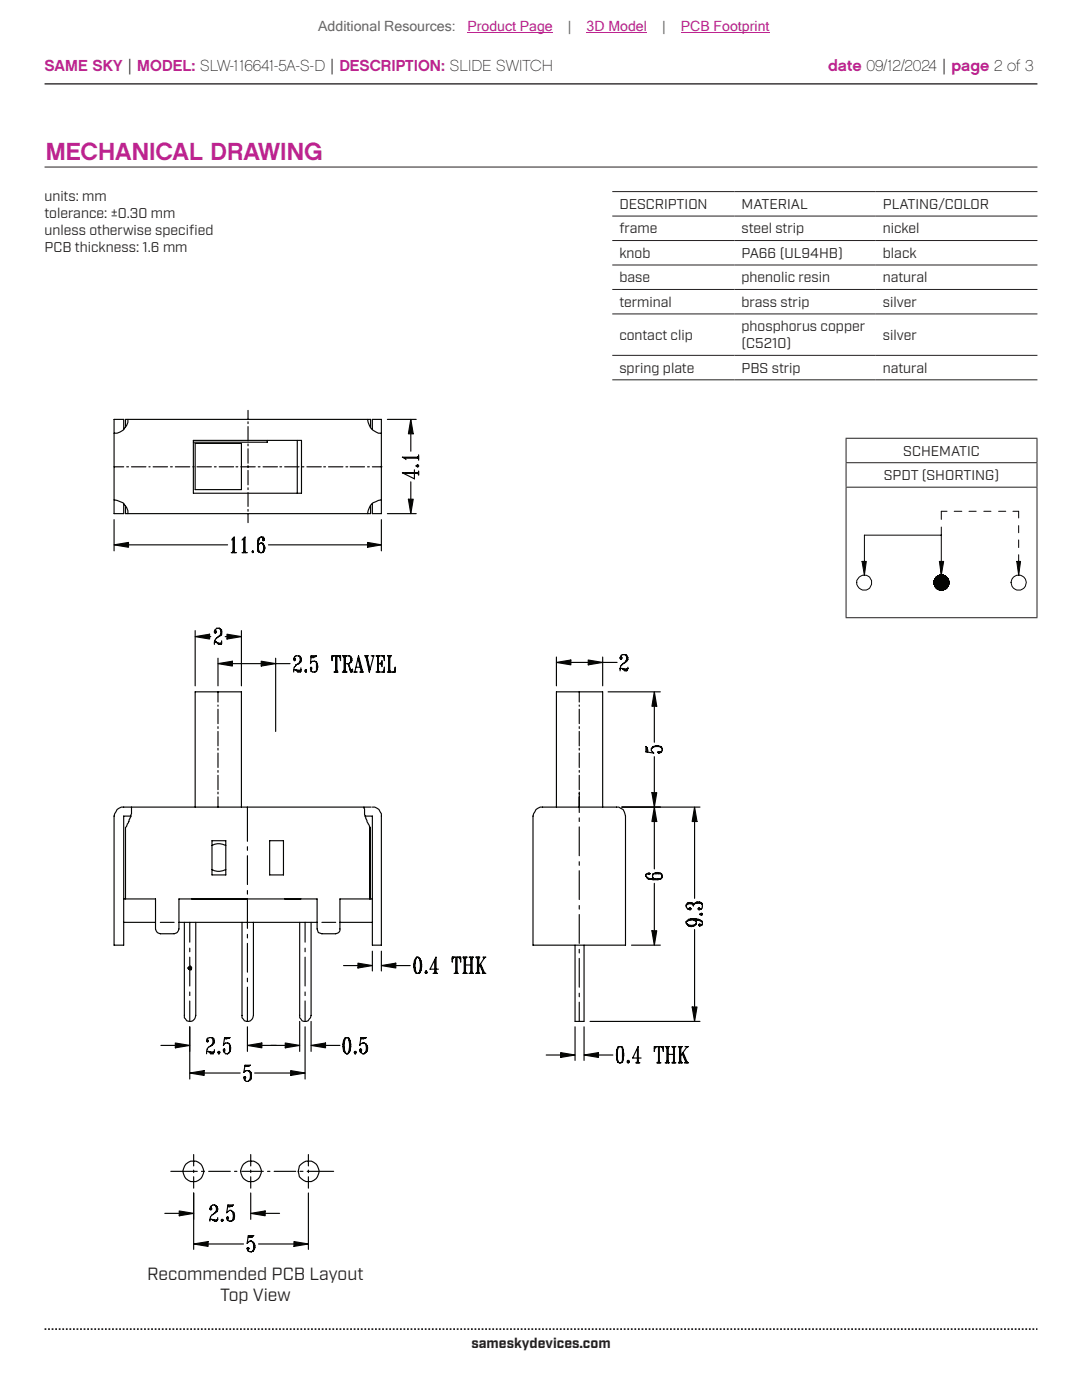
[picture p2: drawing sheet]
<svg xmlns="http://www.w3.org/2000/svg" width="216mm" height="279mm" viewBox="0 0 216 279" stroke-linecap="round" stroke-linejoin="round" font-family="sans-serif">
<path d="M8.9 16.7h198.1" fill="none" stroke="#231f20" stroke-width=".26"/>
<path d="M8.9 265.3h198.1" fill="none" stroke="#231f20" stroke-width=".35" stroke-dasharray=".4 .4 .4 .4 .4 .4" stroke-dashoffset=".7" stroke-linecap="butt"/>
<path d="M8.9 33.3h198.1M122.2 38.2h84.8M122.2 43.1h84.8M122.2 48h84.8M122.2 52.9h84.8M122.2 57.8h84.8M122.2 62.7h84.8M122.2 70.9h84.8M122.2 75.8h84.8" fill="none" stroke="#231f20" stroke-width=".2"/>
<g fill="none" stroke="#040503" stroke-width=".23">
<path d="M22.8 99.8l.6 .1a2.72 2.72 0 0 1 2.1 2.6M22.8 93.2h1.9M24.7 85.7v-2h-1.9v18.8h1.9v-2M25 85.3v-1.6h48.9v1.6M25.3 93.2h.3M25.5 83.7a2.82 2.82 0 0 1-2.7 2.8M26.2 93.2h2.9M29.7 93.2h.3M30.6 93.2h2.8M34 93.2h.4M35 93.2h2.9M38.5 93.2h.2"/>
<path d="M38.9 88.5h9.3v9.2h-9.3zM39.3 93.2h2.9M42.8 93.2h.3M43.7 93.2h2.9M47.1 93.2h.4M48.1 93.2h2.8M49.5 81.9v1.8M49.5 84.2v.3M49.5 85.1v2.9M49.5 88.6v.4M49.5 89.6v2.8M49.5 92.9v.4"/>
<path d="M49.5 93.9v2.9M49.5 97.4v.3M49.5 98.3v2.8M51.5 93.2h.4M52.5 93.2h2.9M55.8 93.2h.4M56.8 93.2h2.9M60.3 93.2h.3M61.2 93.2h2.9M64.6 93.2h.4M65.6 93.2h2.8M69 93.2h.4"/>
<path d="M69.9 93.2h2.8M73.3 83.7a2.82 2.82 0 0 0 2.8 2.8M73.3 93.2h.4M74.3 85.7v-2h1.8v18.8h-1.8v-2M74.3 93.2h1.9M76.1 99.8a4.6 4.6 0 0 0-2.2 1l-.6 1.7M22.8 103.7v6.2M25 101v1.5h48.9v-1.5M25.6 108.7h19.8M49.5 101.7v.3M49.5 102.6v1.7M53.6 108.7h19.7"/>
<path d="M76.1 103.7v6.2M43.5 138.1v2M115.6 138.1v2M43.5 140.7v.2M43.5 141.5v2.9M43.5 145v.4M43.5 146v2.9M43.5 149.3v.4M43.5 150.3v2.9M43.5 153.8v.3M43.5 154.7v2.9M43.5 158.1v.3"/>
<path d="M43.5 159v2.1M115.6 140.7v.2M115.6 141.5v2.9M115.6 145v.4M115.6 146v2.9M115.6 149.3v.4M115.6 150.3v2.9M115.6 153.8v.3M115.6 154.7v2.9M115.6 158.1v4.1M24.7 179.4h6.3v6a1.02 1.02 0 0 0 1 1h2.7a1.02 1.02 0 0 0 1-1v-6h27.6v6a.85 .85 0 0 0 .9 1h2.8a.83 .83 0 0 0 .8-1v-6h6.5M26.2 161.1v.2a5.5 5.5 0 0 1-.7 3l-.5 .8v14.3"/>
<path d="M38.9 161.1v-23h9.3v23M49.4 161.1v6.8M49.4 169v.7M49.4 170.8v5.7M49.4 177.7v.7M49.4 179.5v5.8M72.6 161.1l.1 .3a5.1 5.1 0 0 0 .9 3.1l.2 .5v14.4M74.1 161.1h-49.4a1.81 1.81 0 0 0-1.8 1.3l-.1 .5v25.7h1.9v-25.7h1.4M74.3 161.1a1.66 1.66 0 0 1 1.8 1.8v25.7h-1.8v-25.7h-1.4M107 161.6l.8-.5h15.2a1.66 1.66 0 0 1 1.8 1.8v25.7h-18.4v-25.7zM111 161.1v-23h9.3v23M115.6 163.2v.7"/>
<path d="M115.6 165v5.8M115.6 172v.7M115.6 173.8v5.7M24.7 184.1h6.3M32 184.1h2.7M35.7 184.1h27.6M37.9 184.1v3.9M37.9 189.2v.7M37.9 191v5.8M37.9 198v.7M37.9 199.8v4M48.3 184.1v18.5a1.14 1.14 0 0 0 1.1 1.3 1.14 1.14 0 0 0 1.2-1.3v-18.5"/>
<path d="M49.4 186.5v.7M49.4 188.3v5.7M49.4 195.2v.7M49.4 197v6.8M60.9 184.1v3.9M60.9 189.2v.7M60.9 191v5.8M60.9 198v.7M60.9 199.8v4M64.2 184.1h2.8M67.8 184.1h6.5M114.7 188.6v15.2"/>
<path d="M115.6 180.7v.7M115.6 182.5v5.8M115.6 189.5v.7M115.6 191.3v5.7M115.6 198.2v.7M116.5 188.6v15.2M115.6 200v3.8"/>
</g>
<path d="M22.8 108.7l2.8-.4v.9z" fill="#040503"/>
<path d="M22.8 108.7l2.8-.4v.9z" fill="none" stroke="#040503" stroke-width=".23"/>
<path d="M73.3 108.3l2.8 .4-2.8 .5z" fill="#040503"/>
<g fill="none" stroke="#040503" stroke-width=".23">
<path d="M77.3 83.7h5.7M82 86.6v3.4M82 96.2v3.4M46.1 110.3h1.1M46.3 107.8l.4-.6v3.1M46.5 107.4v2.9M46.5 110.2l-.2 .1M46.5 110.1l-.1 .2M46.6 107.4v2.8M46.7 110.1l.2 .2M46.7 110.2l.3 .1M48.3 110.3h1.1"/>
<path d="M48.3 107.8l.6-.6v3.1M48.7 107.4v2.9M48.7 110.2l-.3 .1M48.7 110.1l-.2 .2M48.8 107.4v2.8M48.9 110.1l.1 .2M48.9 110.2l.2 .1M50.3 110.1l.1-.2 .2 .2-.2 .2zM50.4 110.1v.1M51.4 109.5l.2 .6M51.6 107.5l-.2 1M52.1 107.2h.4a.46 .46 0 0 1 .1 .7h-.1v-.5h.1"/>
<path d="M52.1 107.2l-.3 .1-.4 .6v2l.6 .4M52.1 107.2l-.2 .1a3.3 3.3 0 0 0-.1 2.9l.2 .1M52.5 110.2l-.5 .1M52.5 108.5l.1 .6-.1 1.1M52.5 107.5h.1v.3h-.1M52.5 108.5a1.14 1.14 0 0 1 0 1.7M52.5 108.5a.57 .57 0 0 0-.9 .1l-.1 .4M52.6 108.9l.1 .2-.1 .8M73.3 108.3l2.8 .4-2.8 .5zM77.3 102.5h5.7"/>
</g>
<path d="M81.5 99.6h1l-.5 2.9z" fill="#040503"/>
<path d="M81.5 99.6h1l-.5 2.9z" fill="none" stroke="#040503" stroke-width=".23"/>
<path d="M82 83.7l.5 2.9h-1z" fill="#040503"/>
<g fill="none" stroke="#040503" stroke-width=".23">
<path d="M80.7 94.5h2.8M80.7 91.4h2.8M82 83.7l.5 2.9h-1zM82.7 93.8v1.8l-2.4-1.2h3.2M83 92.9l.4-.1 .1 .2-.2 .2zM83.3 94.5l.2 .1M83.3 92.9l.1 .1zM83.3 91.4l.2 .1M83.4 94.5l.1 .2M83.4 91.4l.1 .2M83.5 90.8v1M83.5 94v.8"/>
<path d="M83.5 94.2l-.2 .2M83.5 94.1l-.1 .3M83.5 91.2h-3.2l.7 .5M83.5 91.1l-.2 .1M83.5 91l-.1 .2M43.5 131.4v5.5M46.4 132.4h5.7M55 131.4v14.6M55 132.4h2.9"/>
</g>
<path d="M43.5 132.4l2.9-.4v.9z" fill="#040503"/>
<path d="M43.5 132.4l2.9-.4v.9z" fill="none" stroke="#040503" stroke-width=".23"/>
<path d="M52.1 132l2.9 .4-2.9 .5z" fill="#040503"/>
<g fill="none" stroke="#040503" stroke-width=".23">
<path d="M38.9 125.9v11M41.8 127.1h.3M44.9 127.1h.4M48.2 125.9v11M52.1 132l2.9 .4-2.9 .5zM58.7 131.5l.1 .1zM59 133.6l-.4 .2M59 133.6l.4 .2 .6-.2M59 133.6l.4 .4h.5l.1-.2M59.1 132.7a1.53 1.53 0 0 0-.5 1.4M59.6 130.9l-.8 .1-.2 .5 .2 .3 .2-.3-.3-.1M59.6 130.9l.3 .1 .1 .2v.9l-.3 .3-.6 .3"/>
<path d="M59.6 130.9a1.02 1.02 0 0 1 .3 1 1.02 1.02 0 0 1-.8 .8M59.9 131.2l.1 .3M60 133.3v.7l-.1 .1h-.5l-.4-.5M60 131.8l-.1 .3M60.9 133.8l.2-.2v.5l-.2-.1zM61.1 133.8h-.1v.2h.1M62.1 133.6l.1-.1-.1-.3-.1 .1 .1 .7 .7 .1M62.1 133.3v.2M62.1 131h.9M62.8 132l.4 .1a2.01 2.01 0 0 1 0 1.9l-.4 .1M62.8 132l.4 .2v1.6l-.4 .3M63 131l.2-.1h-1.1l-.1 1.5 .1-.3 .7-.1"/>
<path d="M63 131l-.4 .2h-.5M63.2 132.4l.1 .3-.1 .9M66.4 130.9l-.1 .5M66.5 130.9l-.2 .3M66.6 134.1h.9M66.7 130.9l-.4 .1M67 130.9v3.2M67 134l-.3 .1M67 133.8l-.1 .3M67.1 131v3M67.2 130.9v3.2M67.2 134l.1 .1"/>
<path d="M67.3 130.9l.6 .1M67.6 130.9l.3 .3M67.7 130.9l.2 .5M67.8 130.9l.1 .9v-.9h-1.6v.9M68.3 130.9h1.3M68.3 134.1h1M68.4 130.9l.3 .1M68.5 130.9l.2 .3M68.7 130.9v3.2M68.7 134l-.3 .1M68.7 133.8l-.2 .3M68.8 131v3"/>
<path d="M68.9 130.9v3.2M68.9 132.4h.7M68.9 133.8l.1 .3M68.9 134l.2 .1M69 130.9l-.1 .3M69.1 130.9l-.2 .1M69.4 132.4l.2 .3 .4 .9 .1 .2 .2-.2M69.5 132.6l.5 1.5h.2l.1-.6M69.6 130.9l.4 .1 .2 .5a.85 .85 0 0 1-.6 .9M69.6 130.9l.3 .1a1.05 1.05 0 0 1-.3 1.4M69.9 133.5l.3 .5M70 131.2l.1 .3-.1 .6"/>
<path d="M70.6 134.1h.7M70.8 134l-.1 .1M70.8 134l.3 .1M71.1 133.2h.9M71.4 131.4l.7 2.7M71.5 131.4l.8 2.7M71.8 134.1h.7M72.1 134l-.2 .1M72.1 133.8l-.1 .3M72.3 133.8l.1 .3-.9-3.2-.7 3.1M72.7 130.9h.8l-.3 .1M72.9 130.9l.2 .3"/>
<path d="M73 130.9l.7 3.2M73.1 130.9l.6 3.2M73.2 130.9l.6 2.7M73.3 130.9l-.1 .3M74.1 130.9h.6M74.3 130.9l.2 .1M74.5 131l-.8 3.1M74.5 130.9v.1M75 130.9h1.7v.9l-.1-.9 .1 .5M75.1 130.9l.3 .1M75.3 130.9l.1 .3M75.4 134l-.3 .1"/>
<path d="M75.4 133.8l-.1 .3M75.4 130.9v3.2M75.5 132.4h.7M75.5 130.9v3.2M75.5 133.8l.1 .3M75.5 134l.2 .1M75.6 130.9l-.1 .3M75.7 130.9l-.2 .1M76.2 132.1l-.2 .3 .2 .3M76.2 132.2l-.5 .2 .5 .2M76.2 131.8v1.2l-.1-.6zM76.2 130.9l.5 .1"/>
<path d="M76.5 130.9l.2 .3M76.7 133.6l-.1 .5 .1-.9v.9h-1.7M76.7 134l-.5 .1M76.7 133.8l-.2 .3M77.3 130.9h.8M77.3 134.1h1.6v-.9l-.2 .9M77.4 130.9l.1 .1M77.5 130.9v3.2M77.5 134l-.1 .1M77.7 131v3M77.8 130.9v3.2M77.8 133.8l.1 .3"/>
<path d="M77.8 134l.2 .1M77.9 130.9l-.1 .3M78 130.9l-.2 .1M78.9 134l-.5 .1M78.9 133.6l-.3 .5 .3-.3"/>
</g>
<path d="M38.9 127.1l2.9-.5v.9z" fill="#040503"/>
<path d="M38.9 127.1l2.9-.5v.9z" fill="none" stroke="#040503" stroke-width=".23"/>
<path d="M45.3 126.6l2.9 .5-2.9 .4z" fill="#040503"/>
<g fill="none" stroke="#040503" stroke-width=".23">
<path d="M42.9 126h.1v.2h-.1zM43.1 128.1h-.2l-.1 .3M43.1 128.1l.5 .3h.5l.1-.3M43.1 128.1l.5 .4 .6-.1M43.3 127.3a1.46 1.46 0 0 0-.5 1.3M43.7 125.4h-.4l-.4 .3-.1 .5 .2 .1 .1-.3-.2-.1M43.7 125.4l.5 .3v1l-.9 .6M43.7 125.4a1.12 1.12 0 0 1-.4 1.9M44.1 125.7l.1 .3M44.2 127.9l-.1 .7h-.5l-.5-.5M44.2 126.3l-.1 .4M45.3 126.6l2.9 .5-2.9 .4z"/>
<path d="M54 208.6h2.9M59.8 203.8v6M62.1 203.8v6M65 208.6h2.8"/>
</g>
<path d="M56.9 208.2l2.9 .4-2.9 .5z" fill="#040503"/>
<path d="M56.9 208.2l2.9 .4-2.9 .5z" fill="none" stroke="#040503" stroke-width=".23"/>
<path d="M62.1 208.6l2.9-.4v.9z" fill="#040503"/>
<g fill="none" stroke="#040503" stroke-width=".23">
<path d="M32.1 208.6h2.9M37.9 204.9v4.9M49.4 204.9v4.9M52.2 208.6h2.9M62.1 208.6l2.9-.4v.9zM68.8 207.3a3.5 3.5 0 0 0 0 2.7M69.1 207.1l-.3 .1a2.98 2.98 0 0 0 0 2.9l.3 .2M69.1 210.3h.3M69.1 207.1h.3M69.1 207.1a1.86 1.86 0 0 0-.4 1.9l.1 .8 .3 .5M69.4 207.1a1.74 1.74 0 0 1 .6 1.8l-.1 .8-.5 .6M69.4 207.1a3.6 3.6 0 0 1 0 3.2"/>
<path d="M69.6 207.3a3.5 3.5 0 0 1 0 2.7M70.7 210l.1-.2 .3 .2-.2 .3zM70.8 210l.1 .1zM71.9 209.8l.2-.1v-.2l-.2-.1a.46 .46 0 0 0 .1 .7l.6 .2M71.9 209.5h.1v.2h-.1zM72 207.2h.9M72.6 208.2a1.15 1.15 0 0 1 .8 1 1.15 1.15 0 0 1-.8 1.1M72.6 208.2l.3 .1a1.59 1.59 0 0 1-.3 2M72.9 207.2l.2-.1h-1.1l-.2 1.5 .2-.3 .6-.1M72.9 207.2l-.9 .1M73.1 208.6l.1 .3-.1 .9"/>
</g>
<path d="M35 208.2l2.9 .4-2.9 .5z" fill="#040503"/>
<path d="M35 208.2l2.9 .4-2.9 .5z" fill="none" stroke="#040503" stroke-width=".23"/>
<path d="M49.4 208.6l2.8-.4v.9z" fill="#040503"/>
<g fill="none" stroke="#040503" stroke-width=".23">
<path d="M37.9 204.9v10.4M40.7 214.1h7.2M41.3 207.7l.2 .1zM41.6 209.8l-.4 .2M41.6 209.8l.5 .2 .7-.2M41.6 209.8l.5 .3 .6-.1M41.6 209.8l.5 .5h.4l.3-.5M41.8 208.9a1.27 1.27 0 0 0-.6 1.4M42.2 207.1a.7 .7 0 0 0-1 .7l.1 .1 .3-.1-.3-.2M42.2 207.1a.72 .72 0 0 1 .6 .4 .72 .72 0 0 1-.1 .8l-.9 .6M42.2 207.1a1.06 1.06 0 0 1-.4 1.8M42.5 207.3l.2 .4-.2 .6"/>
<path d="M42.8 209.5v.3M43.5 210l.1-.2 .3 .2-.2 .3zM43.6 210l.1 .1zM44.7 209.8h.1v-.4h-.1a.67 .67 0 0 0 .1 .7 .67 .67 0 0 0 .6 .2M44.8 209.5h-.1v.2h.1M44.8 207.2h.9M45.4 208.2l.4 .1 .2 .7-.1 .8M45.4 208.2l.4 .2 .1 .5M45.7 207.2l.2-.1h-1.1l-.2 1.5 .2-.3 .6-.1M45.7 207.2l-.9 .1M45.9 209.8l-.5 .5M45.9 208.6v1.2"/>
<path d="M45.9 209.5l-.1 .5-.4 .3M49.4 208.6l2.8-.4v.9zM50.8 214.1h7.2M60.9 204.9v10.4"/>
</g>
<path d="M37.9 214.1l2.8-.4v.9z" fill="#040503"/>
<path d="M37.9 214.1l2.8-.4v.9z" fill="none" stroke="#040503" stroke-width=".23"/>
<path d="M58 213.7l2.9 .4-2.9 .5z" fill="#040503"/>
<g fill="none" stroke="#040503" stroke-width=".23">
<path d="M68.5 192.7h2.9M74.3 189.8v4M76.1 189.8v4M79 192.7h2.9M48.8 215.3l.2-.3-.2-.1-.1 .2a.83 .83 0 0 0 .8 .7M48.8 215l.1 .1zM48.9 212.7h.8M49.5 213.7l.6 .3v1.3l-.6 .5M49.5 213.7l.2 .1a1.59 1.59 0 0 1-.2 2M49.7 212.7l.3-.1h-1.1l-.2 1.4 .4-.3h.4M49.7 212.7l-.8 .1M50 214l.1 .4"/>
<path d="M50.1 215l-.1 .3M58 213.7l2.9 .4-2.9 .5z"/>
</g>
<path d="M71.4 192.2l2.9 .5-2.9 .5z" fill="#040503"/>
<path d="M71.4 192.2l2.9 .5-2.9 .5z" fill="none" stroke="#040503" stroke-width=".23"/>
<path d="M76.1 192.7l2.9-.5v1z" fill="#040503"/>
<g fill="none" stroke="#040503" stroke-width=".23">
<path d="M121.3 138.1h10.5M130.6 140.9v7.2M130.6 151v7.2M124.1 161.1h7.7M76.1 192.7l2.9-.5v1zM82.9 191.4a3.5 3.5 0 0 0 0 2.6M83.2 191a2.74 2.74 0 0 0-.3 3.1l.3 .2M83.2 194.3h.2M83.2 191h.2M83.2 191a3.6 3.6 0 0 0 0 3.3M83.4 191a2.11 2.11 0 0 1 .6 2.7l-.2 .4-.4 .2M83.4 191l.2 .3a4.2 4.2 0 0 1 0 2.8l-.2 .2"/>
<path d="M83.8 191.4a3.5 3.5 0 0 1 0 2.6M85 193.8l.2 .2-.1 .3-.3-.2zM85 194l.1 .1zM86.8 191.5v2.8M86.8 194.1l-.3 .2M86.8 194l-.2 .3M86.9 191.4v2.7M87 194.1l.2 .2h-.8M87 194l.1 .3M87.5 193.4h-1.7l1.2-2.4v3.3M90.5 191l-.3 .4M90.6 194.3h.8"/>
<path d="M90.7 191l-.5 .3M91 191v3.3M91 194.1l-.3 .2M91 194l-.2 .3M91.1 191.3v2.8M91.2 191v3.3M91.2 194l.1 .3-.1-.2M91.3 191l.6 .3M91.6 191l.3 .4M91.7 191l.2 .5M91.8 191l.1 1v-1h-1.7v1l.2-1-.2 .5M92.5 191l.1 .4"/>
<path d="M92.6 194.1l-.2 .2h.8M92.6 191v3.3M92.6 194l-.1 .3M92.8 191.3v2.8M92.9 191v3.3M92.9 192.6h1.1M92.9 194l.1 .3M92.9 194.1l.2 .2M93 191l-.1 .4M93.1 191l-.2 .3M93.2 191h-.8l.2 .3M93.6 191h.8l-.2 .3"/>
<path d="M93.7 191l.3 .3M93.8 191l.2 .4M94 191v3.3M94 194.1l-.3 .2M94 194l-.2 .3M94.1 191.3v2.8M94.2 194.1l.2 .2h-.8M94.2 191v3.3M94.2 194l.1 .3M94.3 191l-.1 .4M94.9 194.3h.9M94.9 191h.9"/>
<path d="M95 191l.3 .3M95.2 191l.1 .4M95.3 191v3.3M95.3 194.1l-.3 .2M95.3 194l-.1 .3M95.4 191.3v2.8M95.5 191v3.3M95.5 194.1l.1 .2M95.6 191l-.1 .3M95.8 192.6l.7 1.7M95.9 192.6l.7 1.7M95.9 192.3l.8 2"/>
<path d="M96.2 194.3h.8M96.4 191h.6M96.4 194.3l.1-.3 .3 .3M96.5 191l.1 .3M96.6 191.3l-1.1 1.6M96.8 191l-.2 .3"/>
</g>
<path d="M130.1 158.2h.9l-.4 2.9z" fill="#040503"/>
<path d="M130.1 158.2h.9l-.4 2.9z" fill="none" stroke="#040503" stroke-width=".23"/>
<path d="M130.6 138.1l.4 2.8h-.9z" fill="#040503"/>
<g fill="none" stroke="#040503" stroke-width=".23">
<path d="M111 131.1v5.8M113.9 132.2h3.5M120.3 131.1v5.8M120.3 132.2h2.8M130.6 138.1l.4 2.8h-.9zM129.1 149.2l-.2-.2v1.1l1.5 .2-.4-.5v-.3M129.1 149.2v.9M129.1 149.2l.1 .9M130.4 149l-.4 .5M130.4 149l.5-.1 .9 .1M130.4 149h1.4M130.8 149l-.5 .1-.3 .4"/>
<path d="M131.4 149l.5 .1 .2 .4M131.4 150.1v.1l.1-.1M131.8 149l.2 .1 .1 .4M132.1 149.5a.66 .66 0 0 1-.7 .8l-.1-.2h.5v.1"/>
</g>
<path d="M111 132.2l2.9-.5v1z" fill="#040503"/>
<path d="M111 132.2l2.9-.5v1z" fill="none" stroke="#040503" stroke-width=".23"/>
<path d="M117.4 131.7l2.9 .5-2.9 .5z" fill="#040503"/>
<g fill="none" stroke="#040503" stroke-width=".23">
<path d="M117.4 131.7l2.9 .5-2.9 .5zM123.9 131.2l.1 .2zM124.1 133.4l-.4 .1M124.1 133.4l.6 .1 .6-.1M124.1 133.4l.6 .4h.4l.1-.3M124.1 133.4l.6 .5h.4l.2-.5M124.3 132.4l-.4 .5-.2 1M124.7 130.6a.69 .69 0 0 0-.7 .2 .69 .69 0 0 0-.1 .8l.2-.2-.2-.3M124.7 130.6l.4 .2 .2 .4a1.12 1.12 0 0 1-1 1.2M124.7 130.6a1.05 1.05 0 0 1-.4 1.8M125.1 131l.1 .2-.1 .6M125.3 133.2v.2"/>
<path d="M124.1 161.1h7.7M130.6 163.9v9.5M130.6 176.3v9.5M126 188.6h5.8"/>
</g>
<path d="M130.1 185.8h.9l-.4 2.8z" fill="#040503"/>
<path d="M130.1 185.8h.9l-.4 2.8z" fill="none" stroke="#040503" stroke-width=".23"/>
<path d="M130.6 161.1l.4 2.8h-.9z" fill="#040503"/>
<g fill="none" stroke="#040503" stroke-width=".23">
<path d="M124.1 161.1h15.6M128.9 174.9l.5 .5h2.4M128.9 174.9l.3 .3 1 .2M129.2 174.4l.2 .1 .3-.1-.3-.1-.5 .2v.4M129.4 174.4h.2M129.4 175.3a3.7 3.7 0 0 0 2.4 .1M130.2 174.7l.2-.3h1.5l.2 .3M130.2 174.7l.1-.3a1.57 1.57 0 0 1 1.7 0l.1 .3M130.2 174.7l.1 .5 .5 .2M130.6 161.1l.4 2.8h-.9zM130.7 174.4l.2-.1 .9 .1M131.9 175.3l-.1 .1"/>
<path d="M132.1 175l-.1 .3-.2 .1M132.1 174.7v.3M132.1 175l-.1 .2-.7 .2M138.6 163.9v15.4M138.6 185.5v15.5M117.7 203.8h22"/>
</g>
<path d="M138.1 201h1l-.5 2.8z" fill="#040503"/>
<path d="M138.1 201h1l-.5 2.8z" fill="none" stroke="#040503" stroke-width=".23"/>
<path d="M138.6 161.1l.5 2.8h-1z" fill="#040503"/>
<g fill="none" stroke="#040503" stroke-width=".23">
<path d="M138.6 161.1l.5 2.8h-1zM136.9 184.2a1.3 1.3 0 0 0 2.1 0M136.9 184.2a1.08 1.08 0 0 0 1 .7 1.08 1.08 0 0 0 1.1-.7M136.9 184v.2M137.2 180.4l.2-.2 .8 .2M137.3 183.7a2.45 2.45 0 0 1 2.4 0M137.4 184.7l.4 .1 .7-.1M137.6 181.3l.2 .1zM138.4 183.6l.4 .2 .2 .4M138.4 180.6l-.2-.4a.85 .85 0 0 0-1.3 .4 .83 .83 0 0 0 .9 1l.1-.2-.1-.2-.4 .1v.1M138.4 180.6v.2M138.4 180.6a.96 .96 0 0 1 .9-.6 .96 .96 0 0 1 .9 .6"/>
<path d="M138.8 180.2l.3-.1 .8 .1M139.4 181.3l.2 .1zM139.6 184.6l.1 .1zM139.7 182.4l.3-.1 .2 .2-.3 .1zM139.9 182.4l.1 .1zM140 183.8a2.59 2.59 0 0 0-2.6-.3l-.5 .5M140 183.8l.2 .3-.2 .6-.4 .1-.2-.2 .3-.2 .2 .3M140 183.8h-.1a3.3 3.3 0 0 0-3 .2M140.2 180.6a.7 .7 0 0 1-.8 1l-.1-.2 .1-.2 .3 .2M140.2 180.6l-.2-.2a1.31 1.31 0 0 0-1.6 .3 .85 .85 0 0 0-1.5 0"/>
</g>
<path d="M37.5 193.2h.4l-.3 .2z" fill="#040503"/>
<path d="M37.5 193.2h.4l-.3 .2z" fill="none" stroke="#040503" stroke-width=".23"/>
<path d="M37.9 193.2v.3l-.3-.1z" fill="#040503"/>
<path d="M37.9 193.2v.3l-.3-.1z" fill="none" stroke="#040503" stroke-width=".23"/>
<path d="M37.9 193.2l.2 .3h-.2z" fill="#040503"/>
<path d="M37.9 193.2l.2 .3h-.2z" fill="none" stroke="#040503" stroke-width=".23"/>
<path d="M37.9 193.2l.3 .1-.1 .2z" fill="#040503"/>
<path d="M37.9 193.2l.3 .1-.1 .2z" fill="none" stroke="#040503" stroke-width=".23"/>
<path d="M37.9 193.2l.3-.1v.2z" fill="#040503"/>
<path d="M37.9 193.2l.3-.1v.2z" fill="none" stroke="#040503" stroke-width=".23"/>
<path d="M38 192.8l.2 .3-.3 .1z" fill="#040503"/>
<path d="M38 192.8l.2 .3-.3 .1z" fill="none" stroke="#040503" stroke-width=".23"/>
<path d="M37.7 192.9l.3-.1-.1 .4z" fill="#040503"/>
<path d="M37.7 192.9l.3-.1-.1 .4z" fill="none" stroke="#040503" stroke-width=".23"/>
<path d="M37.7 192.9l.2 .3h-.4z" fill="#040503"/>
<g fill="none" stroke="#040503" stroke-width=".23">
<path d="M38.6 87.9h21.6v10.5h-21.6zM53.3 87.9v.4h-14.7M59.3 87.9v10.5M42.3 173.5a2.72 2.72 0 0 0 2.8 0M42.3 168.7a2.71 2.71 0 0 1 2.8 0M42.3 167.8h2.8v6.8h-2.8zM53.8 167.8h2.8v6.8h-2.8zM37.7 192.9l.2 .3h-.4zM109 210.6h2.9M114.7 203.8h1.8M114.7 204.9v6.7M116.5 204.9v6.7"/>
<path d="M119.4 210.6h2.9"/>
</g>
<path d="M111.9 210.1l2.8 .5-2.8 .4z" fill="#040503"/>
<path d="M111.9 210.1l2.8 .5-2.8 .4z" fill="none" stroke="#040503" stroke-width=".23"/>
<path d="M116.5 210.6l2.9-.5v.9z" fill="#040503"/>
<g fill="none" stroke="#040503" stroke-width=".23">
<path d="M36.8 184.1v18.5a1.14 1.14 0 0 0 1.1 1.3 1.14 1.14 0 0 0 1.2-1.3v-18.5M59.8 184.1v18.5a1.04 1.04 0 0 0 .7 1.2 1.04 1.04 0 0 0 1.2-.4l.3-.3 .1-.5v-18.5M116.5 210.6l2.9-.5v.9zM123.1 209.5l-.1 .8 .1 1.2M123.1 211.5l.2 .5 .3 .1M123.1 209.5v2M123.1 211.5l.2 .2M123.1 210.9l.3 1.1 .2 .1M123.3 209.2l-.2 .3M123.6 208.9l-.3 .1-.2 .5M123.6 212.1h.3M123.6 208.9h.3"/>
<path d="M123.6 208.9l-.2 .1-.3 1.1M123.9 208.9l.3 .1a4.7 4.7 0 0 1 0 3l-.3 .1M123.9 208.9l.2 .1 .1 .4M124.2 209.2v2.5M124.2 209.5l.1 .6-.1 1.4M124.2 211.6l-.1 .4-.2 .1M125.3 211.6l.2 .1-.1 .4-.2-.1zM125.3 211.7h.1v.3h-.1zM126.8 212.1h.9M127.2 209.2v2.9M127.2 212l-.2 .1M127.2 211.7l-.1 .4"/>
<path d="M127.3 211.7l.1 .4M127.3 212l.3 .1M127.9 211.2h-1.7l1.1-2.3v3.2M130.7 208.9l-.1 .9v-.9h1.8v.9l-.2-.9M130.8 208.9l-.2 .5M130.9 208.9l-.3 .3M131 212.1h.9M131.2 208.9l-.6 .1M131.4 208.9v3.2M131.4 212l-.2 .1M131.4 211.7l-.1 .4M131.5 208.9v3.2"/>
<path d="M131.5 211.7l.1 .4M131.5 212l.3 .1M131.8 208.9l.6 .1M132 208.9l.4 .3M132.1 208.9l.3 .5M132.7 212.1h.9M132.7 208.9h.9M132.8 208.9l.3 .1M133 208.9l.1 .3M133.1 208.9v3.2M133.1 212l-.3 .1M133.1 211.7l-.1 .4"/>
<path d="M133.2 209v3M133.3 208.9v3.2M133.3 210.4h1.1M133.3 209l.1-.1-.1 .3M133.3 211.7l.1 .4-.1-.1M134 212.1h.9M134 208.9h.9M134.2 208.9l.2 .1M134.3 208.9l.1 .3M134.4 208.9v3.2M134.4 212l-.2 .1M134.4 211.7l-.1 .4"/>
<path d="M134.5 208.9v3.2M134.5 211.7l.1 .4M134.5 212l.3 .1M134.6 208.9l-.1 .3M134.8 208.9l-.3 .1M135.4 212.1h.8M135.4 208.9h.8M135.6 208.9v3.2M135.6 209l-.1-.1 .1 .3M135.6 211.7l-.1 .4 .1-.1M135.7 209v3M135.8 208.9v3.2"/>
<path d="M135.8 211.7l.2 .4M135.8 212l.3 .1M136 208.9l-.2 .3M136.1 208.9l-.3 .1M136.2 210.4l.7 1.7M136.3 210.4l.7 1.7M136.3 210.1l.9 2M136.6 212.1h.8M136.7 208.9h.7M136.7 212.1l.2-.4 .4 .4M136.9 208.9l.1 .1M137 209l-1.2 1.7"/>
<path d="M137.3 208.9l-.3 .1M34.1 233.8h5.3M38.6 238.1v5.3M40.2 233.8h.6M41.6 233.8h4.4M46.8 233.8h.5M48.2 233.8h4.3M50 238.1v5.3M53.4 233.8h.5M54.7 233.8h4.3M59.9 233.8h.6M61.3 233.8h5.3"/>
<path d="M32.9 242.2h2.9M52.9 242.2h2.9"/>
</g>
<path d="M50 242.2l2.9-.5v.9z" fill="#040503"/>
<path d="M50 242.2l2.9-.5v.9z" fill="none" stroke="#040503" stroke-width=".23"/>
<path d="M35.8 241.7l2.8 .5-2.8 .4z" fill="#040503"/>
<g fill="none" stroke="#040503" stroke-width=".23">
<path d="M38.6 238.1v11.2M61.5 238.1v11.2M35.8 241.7l2.8 .5-2.8 .4zM41.5 248.3h7.1M42 241.2l.1 .1zM42.2 243.4l-.3 .1M42.2 243.4l.6 .1 .6-.1M42.2 243.4l.6 .2 .5-.1M42.2 243.4l.6 .3h.4l.2-.3M42.5 242.4a1.21 1.21 0 0 0-.6 1.3M42.8 240.5a.83 .83 0 0 0-.9 .8l.1 .1 .2-.1-.1-.3h-.1M42.8 240.5a.83 .83 0 0 1 .6 .7 .83 .83 0 0 1-.4 .8l-.5 .4"/>
<path d="M42.8 240.5a1.16 1.16 0 0 1-.3 1.9M43.2 240.8l.1 .4-.1 .6M43.4 243v.4M44.2 243.5l.2-.1 .1 .2-.2 .1zM44.3 243.5l.1 .1zM45.4 243.4l.2-.4-.2-.1-.2 .2a.65 .65 0 0 0 .9 .6M45.4 243l.1 .1zM45.5 240.7h.8M46.1 241.6a1.16 1.16 0 0 1 .7 1 1.16 1.16 0 0 1-.7 1.1M46.1 241.6a1.37 1.37 0 0 1 0 2.1M46.3 240.7l.3-.2h-1.1l-.3 1.5 .6-.4h.3M46.3 240.7l-.8 .1"/>
<path d="M46.6 242l.1 .4-.1 1M51.6 248.3h7.1"/>
</g>
<path d="M38.6 248.3l2.9-.5v.9z" fill="#040503"/>
<path d="M38.6 248.3l2.9-.5v.9z" fill="none" stroke="#040503" stroke-width=".23"/>
<path d="M58.7 247.8l2.8 .5-2.8 .4z" fill="#040503"/>
<g fill="none" stroke="#040503" stroke-width=".23">
<path d="M38.6 230.4v2.3M38.6 233.5v.5M38.6 234.8v2.3M50 230.4v2.3M50 233.5v.5M50 234.8v2.3M61.5 230.4v2.3M61.5 233.5v.5M61.5 234.8v2.3M49.4 249.3l.3-.1-.1-.2-.3 .2a.65 .65 0 0 0 .8 .6M49.4 249.1l.2 .1zM49.6 246.8h.8"/>
<path d="M50.1 247.7a1.16 1.16 0 0 1 .8 1 1.16 1.16 0 0 1-.8 1.1M50.1 247.7a1.56 1.56 0 0 1 .3 2l-.3 .1M50.4 246.8l.2-.2h-1l-.3 1.5 .6-.4h.2M50.4 246.8l-.8 .1M50.6 248.1l.1 .4-.1 .8M58.7 247.8l2.8 .5-2.8 .4z"/>
<circle cx="38.6" cy="233.8" r="2.08"/>
<circle cx="50.1" cy="233.8" r="2.08"/>
<circle cx="61.6" cy="233.8" r="2.08"/>
</g>
<path d="M168.7 87.5h38.3M168.7 92.3h38.3M168.7 97.2h38.3M168.8 87.6v4.7M168.8 92.4v4.7M168.8 97.3v25.9M206.9 87.6v4.7M206.9 92.4v4.7M206.9 97.3v25.9M168.7 123.3h38.3" fill="none" stroke="#231f20" stroke-width=".2"/>
<g fill="none" stroke="#040503" stroke-width=".2">
<path d="M186.4 116.6l1.1 1.2M186.4 116.6l1.2 1.2M186.4 116.5l1.2 1.3M186.4 116.4l1.2 1.4M186.4 116.4l1.3 1.4M186.4 116.3l1.3 1.5M186.4 116.3l1.4 1.5M186.4 116.2l1.4 1.6M186.4 116.2l1.5 1.6M186.4 116.1l1.5 1.7M186.4 116.1l1.6 1.7M186.4 116l1.6 1.8"/>
<path d="M186.4 116l1.7 1.8M186.4 115.9l1.8 1.9M186.4 115.9l1.8 1.8M186.4 115.9l1.9 1.8M186.5 115.7l1.9 1.9 .9-.8M186.5 116.9l.7 .7M186.5 116.9l.8 .7M186.5 116.8l.8 .9M186.5 116.7l.8 1M186.5 115.8l1.8 1.9M186.5 115.8l1.9 1.9M186.5 115.7l1.9 2"/>
<path d="M186.5 115.7l2 1.9M186.6 117.1l.5 .4M186.6 117l.5 .6M186.6 115.6l1.9 2M186.6 115.6l2 2M186.6 115.5l2 2.1M186.6 115.5l2.1 2M186.7 115.4l2 2.1M186.7 115.4l2.1 2.1M186.7 115.4l2.1 2M186.7 115.4l.4-.3 2 2M186.8 117.2l2.1-2-2.1 2.1"/>
<path d="M186.8 115.3l2.1 2.1-.1 .1M186.8 117.3l.2 .2M186.8 117.2l.2 .3M186.8 115.4l2 2M186.8 115.3l2 2.1M186.8 115.3l2.1 2M186.9 115.2l2.1 2M186.9 115.2l2.1 2.1-.3 .2M186.9 115.2l2 2.1M187 115.1l2.1 2.1-.4 .3M187 115.1l2 2.1M187 115.1l2.1 2"/>
<path d="M187 115.1l-.2 .2M187 115.1l-.2 .1 2.1 2.1M187.1 115l-.5 .5M187.1 115l-.4 .5 2 2M187.1 115l-.5 .6M187.1 115l2.1 2-2-2-.7 .6 2 2M187.1 115l2 2.1M187.2 117.6l2-2-1.9 2M187.3 115l1.9 1.9-.6 .7M187.3 115l2 1.9M187.3 114.9l2 2M187.3 114.9l2 1.9"/>
<path d="M187.3 114.9l-.8 .8M187.3 115l-.8 .7M187.3 114.9l-.8 .9M187.3 114.9l2 1.8M187.4 114.8l-.9 1.1 1.8 1.8M187.4 114.9l1.9 1.8M187.4 114.8l1.9 1.9M187.4 114.8l1.9 1.8M187.5 114.8l1.8 1.8M187.5 114.8l1.8 1.7M187.5 114.8l-1.1 1.1M187.6 114.8l1.7 1.7"/>
<path d="M187.6 114.8l1.7 1.6M187.6 114.8l-1.2 1.1M187.6 114.8l-1.2 1.2M187.6 114.8l-1.2 1.3M187.7 114.8l1.6 1.6M187.7 114.8l1.6 1.5M187.7 114.8l-1.3 1.3M187.7 114.8l-1.3 1.4M187.8 114.8l1.5 1.5M187.8 102h1.2M187.8 114.8l-1.4 1.4M187.8 114.8l-1.4 1.5"/>
<path d="M187.9 114.8l-1.5 1.5M187.9 114.8l-1.5 1.6M187.9 114.8l1.4 1.5M187.9 114.8l1.4 1.4M187.9 114.8l1.4 1.3M188 114.8l1.3 1.3M188 114.8l1.3 1.2M188 114.8l-1.6 1.6M188.1 114.8l1.2 1.2M188.1 114.8l-1.7 1.6M188.1 114.8l-1.7 1.7M188.2 114.8l1.1 1.1"/>
<path d="M188.2 114.8l-1.8 1.7M188.2 114.8l-1.8 1.8M188.3 114.8l-1.8 1.8 1 1.2M188.3 114.8l-1.8 1.9M188.3 114.9l-1.8 1.8M188.3 114.9l-1.8 1.9M188.3 114.8l1 1.1M188.3 114.9l1 .9M188.4 114.9l-1.9 2M188.4 114.9l.9 .9M188.4 114.9l-1.9 1.9M188.5 114.9l-2 2"/>
<path d="M188.5 115l-2 1.9M188.5 115l-2 2 .7 .6M188.5 115l-1.9 2M188.5 114.9l.8 .9M188.5 114.9l.8 .8M188.5 115l.8 .7M188.6 115l-2 2M188.6 115l-2 2.1M188.6 115l.6 .5-2.1 2.1M188.7 115l-2.1 2.1M188.7 115.1l-2 2 2.1-2M188.7 115.1l.3 .2-2.1 2.1"/>
<path d="M188.7 115l.4 .5M188.7 115l.4 .4M188.7 115.1l.4 .3M188.8 115.1l-2.1 2.1 .4 .3M188.8 115.1l-2 2.1M188.8 115.2l-2 2M188.8 117.4v.1M188.8 115.1l.1 .2M188.9 115.3l-2.1 2M188.9 115.3l-2 2M188.9 115.3l-2 2.1M188.9 117.3l-.1 .2"/>
<path d="M189 115.4l-2.1 2M189 115.4l-2 2.1M189.1 115.5l-2 2.1M189.1 115.4l-2.1 2.1M189.1 115.5l-2.1 2M189.1 115.5l-2 2M189.2 115.7l-1.9 1.9M189.3 116.6l-1.1 1.2M189.3 116.7l-1.1 1.1M189.3 116.7l-1.1 1M189.3 116.8l-.9 .9M189.3 116.9l-.8 .7"/>
<path d="M189.3 116.9l-.7 .7M189.3 115.7l-2 1.9M189.3 115.7l-2 2-.8-.9M189.3 115.7l-2 2M189.3 115.8l-2 1.9M189.3 115.9l-2 1.8M189.3 115.9l-1.9 1.8 1.9-1.8M189.3 115.9l-1.9 1.9-.9-1.1M189.3 115.9l-1.8 1.9M189.3 116l-1.8 1.8M189.3 116l-1.7 1.8M189.3 116.5l-1.2 1.3"/>
<path d="M189.3 116.1l-1.7 1.7M189.3 116.1l-1.6 1.7M189.3 116.1l-1.5 1.7M189.3 116.2l-1.5 1.6M189.3 116.2l-1.4 1.6M189.3 116.3l-1.4 1.5M189.3 116.3l-1.3 1.5M189.3 116.4l-1.3 1.4M189.3 116.5l-1.3 1.3M190.4 102h1.5M193.4 102h1.4M196.3 102h1.4"/>
<path d="M199.3 102h1.4M202.1 102h1.2"/>
</g>
<path d="M187.4 112h.9l-.5 2.8z" fill="#040503"/>
<g fill="none" stroke="#040503" stroke-width=".2">
<path d="M172.5 112v2.8M187.4 112h.9l-.5 2.8zM187.8 112v2.8"/>
<circle cx="187.9" cy="116.3" r="1.47"/>
</g>
<path d="M172 112h.9l-.4 2.8z" fill="#040503"/>
<g fill="none" stroke="#040503" stroke-width=".2">
<path d="M172 112h.9l-.4 2.8zM187.8 106.8h-15.3v5.2M187.8 102v1.7M187.8 105.2v6.8M203.3 112v2.8"/>
<circle cx="172.5" cy="116.3" r="1.51"/>
</g>
<path d="M202.9 112h.7l-.3 2.8z" fill="#040503"/>
<g fill="none" stroke="#040503" stroke-width=".2">
<path d="M202.9 112h.7l-.3 2.8zM203.3 102v1.4M203.3 104.9v1.4M203.3 107.8v1.5M203.3 110.7v1.3"/>
<circle cx="203.2" cy="116.3" r="1.51"/>
</g>
<path d="M93.3 6.5h17M117.1 6.5h12M135.8 6.5h17.8" fill="none" stroke="#bd238f" stroke-width=".2"/>
<text font-size="4.9" fill="#bd238f" x="9.1" y="31.9">MECHANICAL DRAWING</text>
<g font-size="3.5" fill="#231f20">
<text x="29.4" y="255.4">Recommended PCB Layout</text>
<text x="43.9" y="259.6">Top View</text>
</g>
<g font-size="3.2" fill="#bd238f">
<text x="8.9" y="14.3">SAME SKY | MODEL: SLW-116641-5A-S-D | DESCRIPTION: SLIDE SWITCH</text>
<text x="165.2" y="14.3">date 09/12/2024 | page 2 of 3</text>
</g>
<g font-size="2.8" fill="#63676b">
<text x="63.5" y="6.1">Additional Resources:</text>
<text x="113.3" y="6.1">|</text>
<text x="132.1" y="6.1">|</text>
</g>
<g font-size="2.8" fill="#bd238f">
<text x="93.3" y="6.1">Product Page</text>
<text x="117.1" y="6.1">3D Model</text>
<text x="135.8" y="6.1">PCB Footprint</text>
</g>
<g font-size="2.8" fill="#231f20">
<text x="8.9" y="40.2">units: mm</text>
<text x="123.6" y="41.7">DESCRIPTION</text>
<text x="148" y="41.7">MATERIAL</text>
<text x="176.2" y="41.7">PLATING/COLOR</text>
<text x="8.9" y="43.6">tolerance: ±0.30 mm</text>
<text x="8.9" y="47">unless otherwise specif</text>
<text x="37.7" y="47">ied</text>
<text x="123.6" y="46.6">frame</text>
<text x="148" y="46.6">steel strip</text>
<text x="176.2" y="46.6">nickel</text>
<text x="8.9" y="50.4">PCB thickness: 1.6 mm</text>
<text x="123.6" y="51.5">knob</text>
<text x="148" y="51.5">PA66 (UL94HB)</text>
<text x="176.2" y="51.5">black</text>
<text x="123.6" y="56.4">base</text>
<text x="148" y="56.4">phenolic resin</text>
<text x="176.2" y="56.4">natural</text>
<text x="123.6" y="61.2">terminal</text>
<text x="148" y="61.2">brass strip</text>
<text x="176.2" y="61.2">silver</text>
<text x="123.6" y="67.8">contact clip</text>
<text x="148" y="66.1">phosphorus copper</text>
<text x="148" y="69.5">(C5210)</text>
<text x="176.2" y="67.8">silver</text>
<text x="123.6" y="74.4">spring plate</text>
<text x="148" y="74.4">PBS strip</text>
<text x="176.2" y="74.4">natural</text>
<text x="176.3" y="95.8">SPDT (SHORTING)</text>
<text x="180.2" y="90.9">SCHEMATIC</text>
<text x="94.1" y="269">sameskydevices.com</text>
</g>
</svg>
